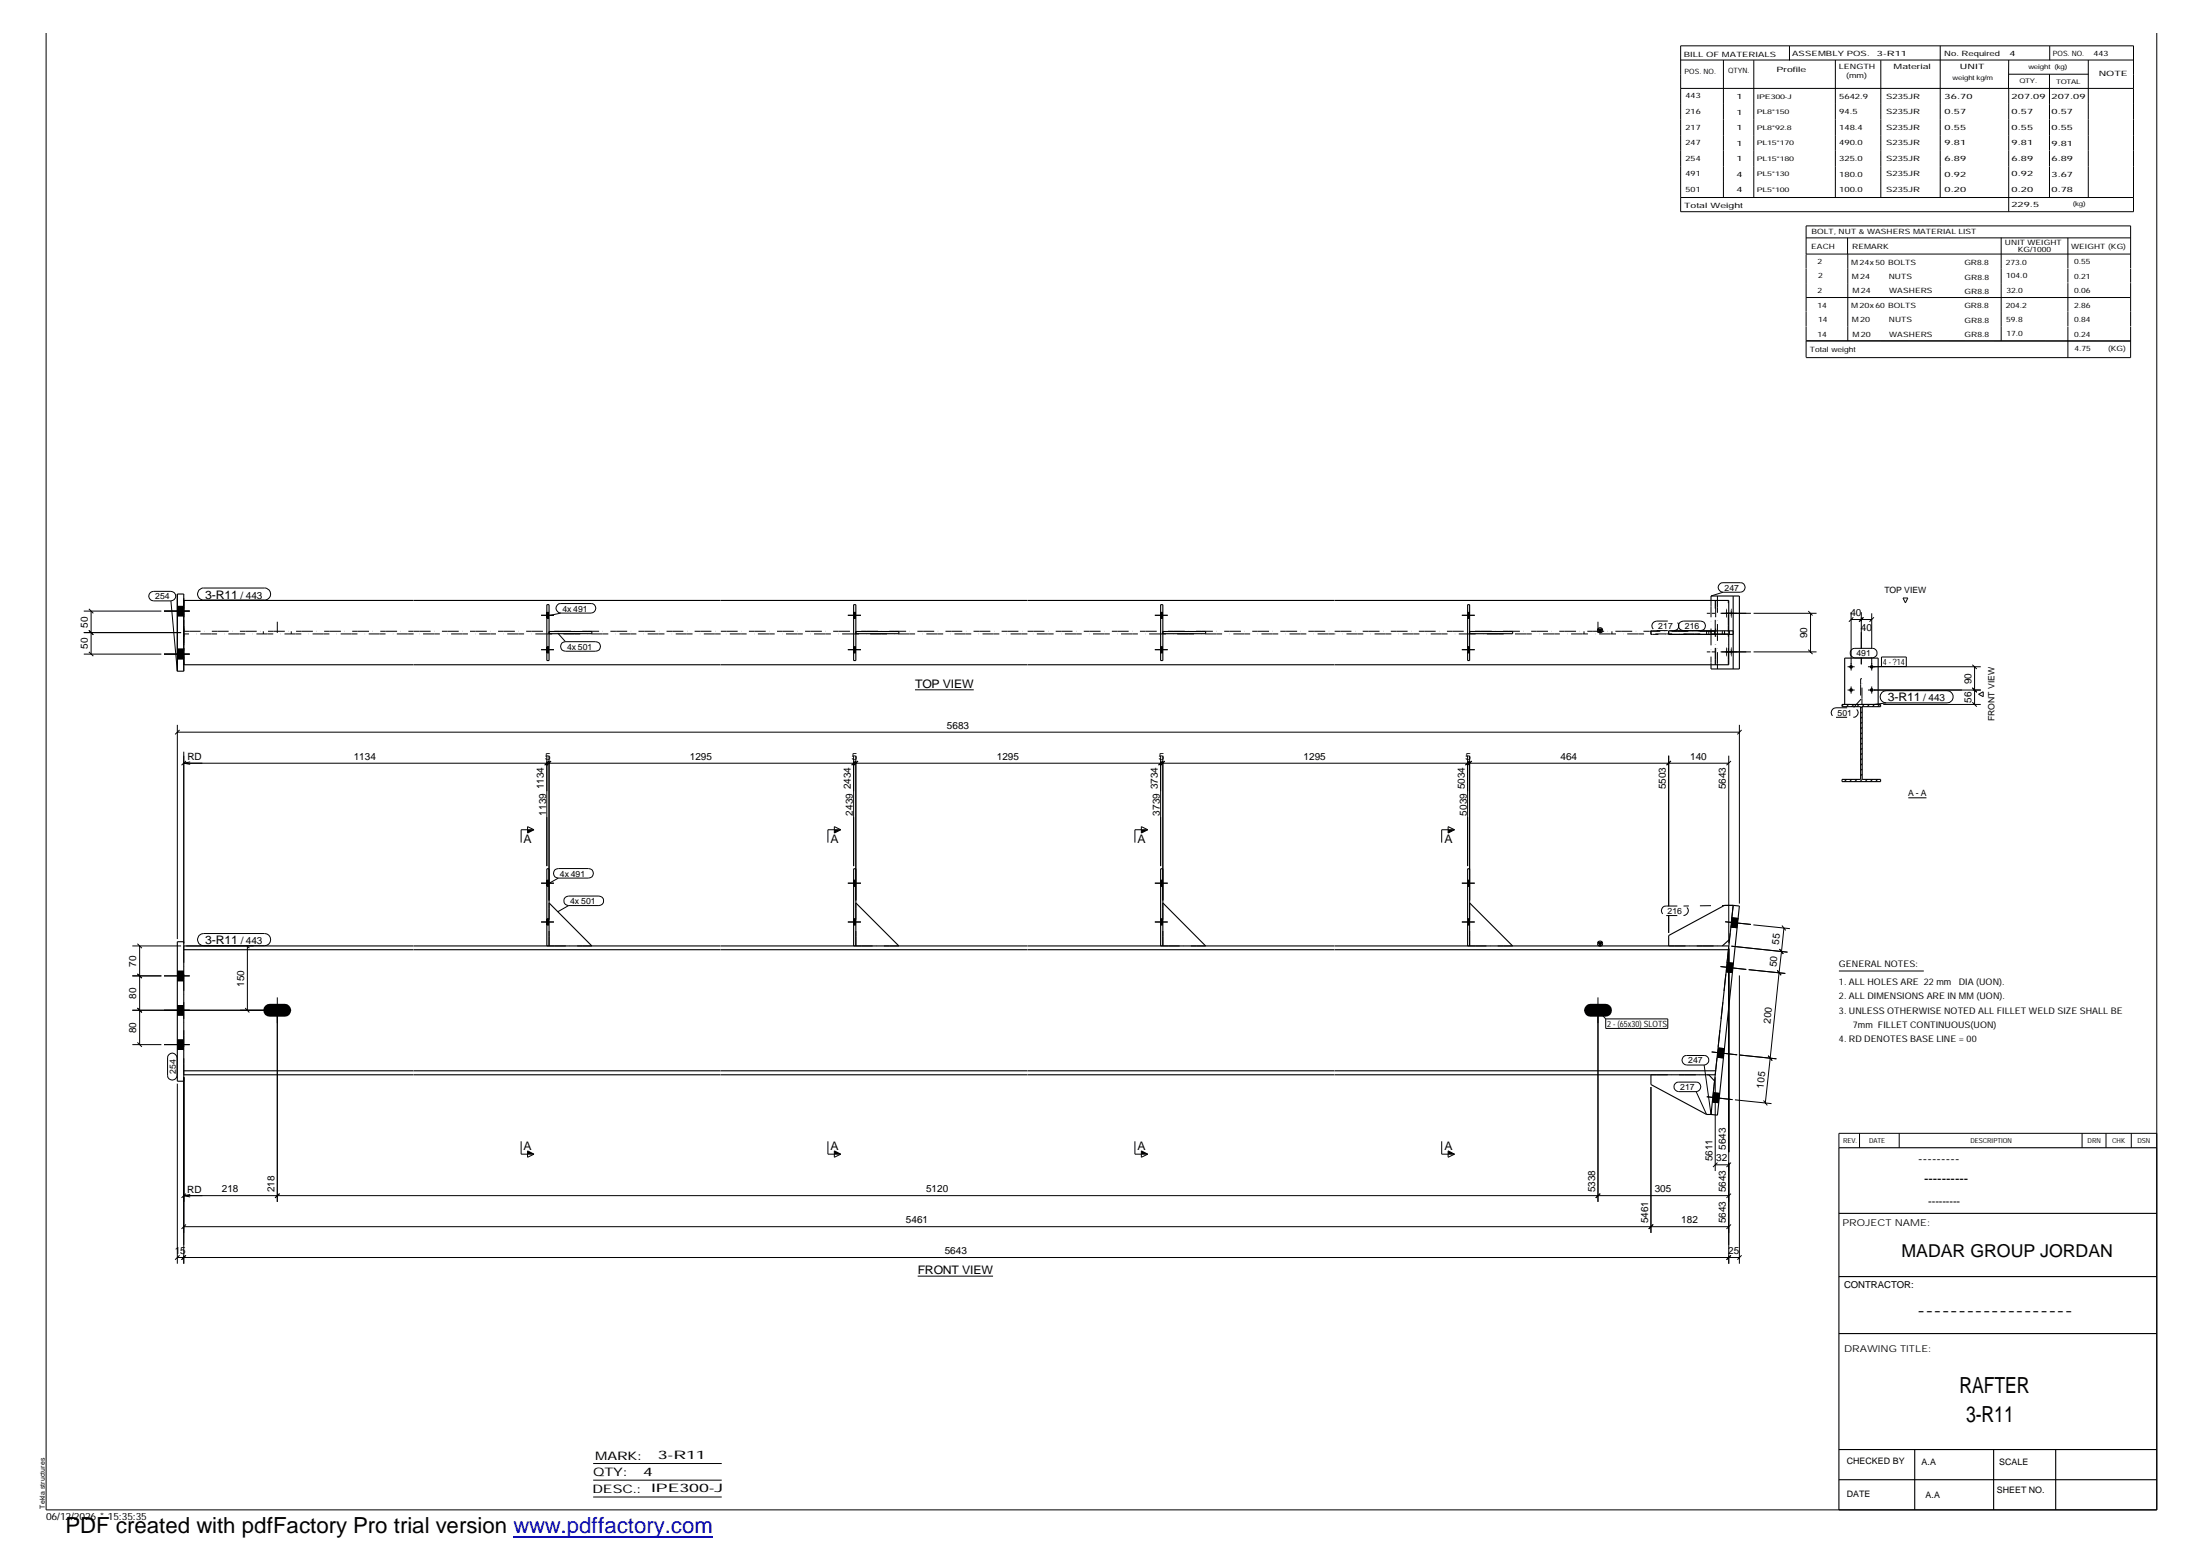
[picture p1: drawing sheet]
<svg xmlns="http://www.w3.org/2000/svg" width="420mm" height="297mm" viewBox="0 0 420 297" stroke-linecap="round" stroke-linejoin="round" font-family="sans-serif">
<g fill="none" stroke="#000" stroke-width=".19">
<path d="M321 8.7h86.5v31.7h-86.5zM321 11.5h86.5M321 16.9h86.5M329.1 11.5v26.2M334.9 11.5v26.2M341.8 8.8v2.7M350.5 11.5v26.2M359.2 11.5v26.2M370.5 8.7v29M383.6 11.5v5.4M383.6 14.2h15.3M383.6 16.9v23.5"/>
<path d="M391.4 14.2v23.5M391.5 8.8v2.7M398.8 11.5v26.2M411.9 6.3v281.9h-403.1v-281.9M321 37.7h86.5M344.9 48.5h62M344.9 45.4h62M344.9 56.8h62M352.8 45.4v3.1M352.9 48.5v16.6M382.2 45.4v19.7M394.9 45.4v5.8"/>
<path d="M394.9 51.3v2.7M394.9 54v8.3M406.9 51.2v-8.1h-62v25.1M406.9 51.3v2.7M406.9 54v8.3M344.9 65.1h62M394.9 62.3v6M406.9 62.3v6h-62M16 116.7h14.8M17 116.2l.8 .9M17.4 116.7v8.2M28.7 113.1l.6-.2h3.3a.91 .91 0 0 1 1 .9 .91 .91 0 0 1-1 .9h-3.3a.91 .91 0 0 1-.8-.6 .91 .91 0 0 1 .2-1z"/>
<path d="M31.3 116.7h4.9M32.6 114.7l1.3 13.4M33.9 115.8h1.2M33.9 117.5h1.2M38.1 112.6l.6-.3h11.8a1.14 1.14 0 0 1 1.2 1.1 1.14 1.14 0 0 1-1.2 1.1h-11.6a1.15 1.15 0 0 1-1.1-.7 1.15 1.15 0 0 1 .3-1.2zM103.3 117.5h2.5M104.4 116.9h.5M104.4 118.1h.5M106.5 115.5l.2-.2 .4-.1h5.8a.91 .91 0 0 1 .9 .9 .91 .91 0 0 1-.9 .9h-5.8a.92 .92 0 0 1-.8-.5 .92 .92 0 0 1 .2-1zM107.1 117l-2.6 .6M161.9 117.5h2.5M163 116.9h.4"/>
<path d="M163 118.1h.4M220.6 117.5h2.4M221.7 116.9h.4M221.7 118.1h.4M279.2 117.5h2.4M280.3 116.9h.4M280.3 118.1h.4M320.8 118.8l.7-.2h3.3a.91 .91 0 0 1 .9 .9 .91 .91 0 0 1-.9 .9h-3.3a.91 .91 0 0 1-.9-.6 .91 .91 0 0 1 .2-1zM328.4 111.5l.7-.3h3.3a.91 .91 0 0 1 .9 .9 .91 .91 0 0 1-.9 1h-3.3a.92 .92 0 0 1-.9-.6 .92 .92 0 0 1 .2-1zM328.6 117.1h5.8M329.1 113.1l-2.3 .7M334.9 117.1h12"/>
<path d="M345.4 116.7l.8 .8M345.8 117.1v7.3M353.5 116.9v11.1M353.5 118.3h4M353.9 117.8l-.8 .9M355.5 116.9v6.9M355.9 117.8l-.9 .9M357.5 117.1v6.7M357.9 117.8l-.9 .9M363.4 114.2h1l-.5 .9zM16 124.9h14.8M16 120.8h18.6"/>
<path d="M17 124.4l.8 .9M17 120.3l.8 .9M31.3 124.9h4.9M33.9 123.9h1.2M33.9 125.8h1.2M33.9 139.8h298.3M33.9 138.4v40.9M34.3 139.3l-.9 .9M103.3 124h2.5M104.4 123.5h.5M104.4 124.6h.5M106.5 120.8l1.5 1.7"/>
<path d="M107.3 122.8l.7-.3h5.7a.91 .91 0 0 1 1 .9 .91 .91 0 0 1-1 .9h-5.7a.93 .93 0 0 1-.9-.5 .93 .93 0 0 1 .2-1zM161.9 124h2.5M163 123.5h.4M163 124.6h.4M174.8 131.7h11.2M220.6 124h2.4M221.7 123.5h.4M221.7 124.6h.4M279.2 124h2.4M280.3 123.5h.4M280.3 124.6h.4M328.6 124.4h5.8"/>
<path d="M332.2 138.4v34.1M332.6 139.3l-.8 .9M334.9 124.4h12M345.4 124l.8 .9M352.1 134.5l-.3 .2M352.8 131.7h1.4M352.8 127.3h1.4M353.1 134.5l-.5 .4M353.5 131v1.4M353.6 124l.6-.2h3.4a.91 .91 0 0 1 .9 .9 .91 .91 0 0 1-.9 .9h-3.4a.91 .91 0 0 1-.8-.6 .91 .91 0 0 1 .2-1zM354.1 134.5l-.5 .4M355 134.5l-.4 .4"/>
<path d="M355.5 125.5v1.3M355.6 139.9l-.3 .3M355.6 138.8l-.3 .4M355.6 137.9l-.3 .3M355.6 136.8l-.3 .4M355.6 135.9l-.3 .3M356 134.5l-.7 .7M356.7 131.7h21.6M356.7 127.3h21.6M357 134.5l-.4 .4M357.5 125.5v2.5M357.5 131v1.4"/>
<path d="M358 134.5l-.4 .4M359 134.5l-.4 .4M359.3 125.4h4.8v1.8h-4.8zM359.3 127.2l-1.8 .1M359.4 132.2l.9-.3h11.6a1.16 1.16 0 0 1 1.1 1.1 1.16 1.16 0 0 1-1.1 1.2h-11.6a1.16 1.16 0 0 1-1.1-.7 1.16 1.16 0 0 1 .2-1.3zM359.7 134.5h18.6M360.3 134.2l-2.6 .3M376.7 134.1l.8 .8M376.7 131.3l.8 .9M376.7 126.9l.8 .8M377.1 127.3v7.2M377.9 132.5l.9-.4v.9z"/>
<path d="M35.1 143.5v36.6M35.1 145.7h295.1M35.1 145.7l1.2 .2M35.5 145.3l-.8 .8M36.3 145.4l-1.2 .3M100.8 157.8l1.2 .6-1.2 .6zM102 158.4h-2.5v2.5M104.4 144.3v21M104.8 145.3l-.8 .8M104.9 145.3l-.8 .7M104.9 144.3v27.6M105.2 145.3l-.8 .8"/>
<path d="M159.3 157.8l1.3 .6-1.3 .6zM160.6 158.4h-2.5v2.5M163 144.3v21M163.4 144.3v27.6M163.4 145.3l-.8 .8M163.9 145.3l-.9 .8 .8-.8M218 157.8l1.2 .6-1.2 .6zM219.2 158.4h-2.5v2.5M221.7 144.3v21M222 145.3l-.8 .8M222.1 145.3l-.8 .7M222.1 144.3v27.6"/>
<path d="M222.5 145.3l-.8 .8M276.6 157.8l1.2 .6-1.2 .6zM277.8 158.4h-2.5v2.5M280.3 144.3v21M280.7 145.3l-.8 .8M280.7 144.3v27.6M281.1 145.3l-.9 .8 .9-.8M318.3 146l.8-.7-.8 .8M318.7 144.3v28.7M330.2 144.3v35.8M330.6 145.3l-.9 .8M352.7 148.8l-.5 .4"/>
<path d="M353.7 148.8l-.5 .4M354.7 148.8l-.5 .4M355.6 148.8l-.4 .4M355.6 147.8l-.3 .3M355.6 146.8l-.3 .3M355.6 145.8l-.3 .3M355.6 144.8l-.3 .3M355.6 143.8l-.3 .3M355.6 142.8l-.3 .4M355.6 141.8l-.3 .3M355.6 140.8l-.3 .4M356.6 148.8l-.4 .4"/>
<path d="M357.6 148.8l-.4 .4M358.6 148.8l-.4 .4M364.4 152.3h3.5M38.1 178.5l.8-.3h11.6a1.16 1.16 0 0 1 1.2 1.2 1.16 1.16 0 0 1-1.2 1.1h-11.6a1.19 1.19 0 0 1-1.1-.7 1.19 1.19 0 0 1 .3-1.3zM103.3 176h2.5M103.3 168.6h2.5M104.4 175.4h.5M104.4 176.6h.5M104.4 168h.5M104.4 169.2h.5M106 166.1l.6-.3h5.8a.91 .91 0 0 1 .9 .9 .91 .91 0 0 1-.9 .9h-5.8a.93 .93 0 0 1-.8-.5 .93 .93 0 0 1 .2-1zM106.6 167.6l-2.1 1.2"/>
<path d="M107.9 171.3l.7-.2h5.8a.91 .91 0 0 1 .9 .9 .91 .91 0 0 1-.9 .9h-5.8a.91 .91 0 0 1-.9-.6 .91 .91 0 0 1 .2-1zM108.6 172.9l-2.1 1.2M161.9 176h2.5M161.9 168.6h2.5M163 175.4h.4M163 176.6h.4M163 168h.4M163 169.2h.4M220.6 176h2.4M220.6 168.6h2.4M221.7 175.4h.4M221.7 176.6h.4"/>
<path d="M221.7 168h.4M221.7 169.2h.4M279.2 176h2.4M279.2 168.6h2.4M280.3 175.4h.4M280.3 176.6h.4M280.3 168h.4M280.3 169.2h.4M318.7 174.7v3.4M329.5 176l4.9 .5M330.5 177l1.3 .1M330.8 175.2l1.2 .1"/>
<path d="M334.9 176.6l6.9 .7M340.3 176.7l.7 .9M340.7 177.2l-3.6 33.4M25.3 192.9h30.1M25.3 186.3h5.5M25.3 199.4h5.5M25.3 180.6h9.3M26.2 199l.9 .8M26.2 192.4l.9 .9M26.2 185.9l.9 .8M26.2 180.2l.9 .8M26.7 180.6v18.8"/>
<path d="M31.3 186.3h4.9M31.3 199.4h4.9M33.9 187.2h1.2M33.9 185.4h1.2M33.9 193.8h1.2M33.9 192h1.2M33.9 198.5h1.2M35.6 180.6h12.8M46.8 192.4l.8 .9M47.1 180.5l.5 .5M47.2 180.6v12.3M53 190.4v39"/>
<path d="M302.7 192.9h4.9M305.2 190.4v39M305.2 192.9l1.5 1.6M306.7 194.5h11.8v1.8h-11.8zM328.6 184.5l4.9 .6M329.6 185.5l1.3 .2M329.8 183.8l1.2 .1M330.2 181.1v60.1M330.7 180.6l10.7 1.2M332.2 186.2v55M334 185.1l7 .7M339.4 185.2l.7 1"/>
<path d="M339.9 181.2l.7 .9M351.2 185.4h16.2M32.3 201.3a.92 .92 0 0 1 1-.2 .92 .92 0 0 1 .5 .9v3.3a.91 .91 0 0 1-.9 .9 .91 .91 0 0 1-.9-.9v-3.3zM33.9 200.3h1.2M33.9 206.9v34.3M35.1 205.6v35.6M99.5 217.9v2.4h2.5M100.8 219.7l1.2 .6-1.2 .6zM158.1 217.9v2.4h2.5M159.3 219.7l1.3 .6-1.3 .6zM216.7 217.9v2.4h2.5M218 219.7l1.2 .6-1.2 .6z"/>
<path d="M275.3 217.9v2.4h2.5M276.6 219.7l1.2 .6-1.2 .6zM315.3 207.5v27.9M320 206.8l.6-.2h3.3a.91 .91 0 0 1 .9 .9 .91 .91 0 0 1-.9 .9h-3.3a.92 .92 0 0 1-.8-.6 .92 .92 0 0 1 .2-1zM321.5 201.7l.6-.2h3.4a.91 .91 0 0 1 .8 .9 .91 .91 0 0 1-.8 .9h-3.4a.94 .94 0 0 1-.8-.6 .94 .94 0 0 1 .2-1zM323.9 208.4l2 4.4M325.5 203.3l1.3 9.5M326 209.4l4.9 .5M326.9 200.8l4.9 .6M327 210.4l1.3 .1M327.2 208.6l1.2 .1M327.6 205.6v17.9"/>
<path d="M327.9 201.8l1.2 .2M328.1 200.1l1.3 .1M331.3 210l7 .7M332.3 201.4l7 .7M336.8 210.1l.7 .9M337.7 201.5l.8 1M355.1 216.4v2.7M362.7 216.4v2.7M397.6 216.4v2.7M402.2 216.4v2.7M407 216.4v2.7M411.9 216.4h-60.7v2.7"/>
<path d="M34.3 239.6l-.9 .9M35.1 234.2h295.1M35.1 228.2h295.1M35.1 228.2l1.2 .3M35.5 239.6l-.8 .9 .7-.8M35.5 233.8l-.8 .8M35.5 227.9l-.8 .8M36.3 228l-1.2 .2M53.4 227.9l-.9 .8M305.6 227.9l-.8 .8M315.7 233.8l-.8 .8M327.6 222.4h2.6"/>
<path d="M328 221.9l-.8 .9M330.6 221.9l-.9 .9M330.6 239.6l-.9 .9M330.6 233.8l-.9 .8M330.6 227.9l-.9 .8M332.6 239.6l-.8 .9M33.9 240.1h298.3M175.3 243.6h14.4M113.3 279.4h24.5M113.3 282.6h24.5M113.3 285.8h24.5"/>
</g>
<g fill="#000">
<path d="M305.2 120.1h.8l-.4 .7zM100.8 158.4h1.2l-1.2 .6zM159.3 158.4h1.3l-1.3 .6zM218 158.4h1.2l-1.2 .6zM276.6 158.4h1.2l-1.2 .6zM305.2 179.9h.8l-.4 .7zM100.8 219.7l1.2 .6h-1.2zM159.3 219.7l1.3 .6h-1.3zM218 219.7l1.2 .6h-1.2zM276.6 219.7l1.2 .6h-1.2z"/>
<path d="M33.9 115.8h1.2v1.7h-1.2z" fill-rule="evenodd"/>
<path d="M33.9 115.8h1.2v1.7h-1.2z" fill-rule="evenodd"/>
<path d="M33.9 115.8h1.2v1.7h-1.2z" fill-rule="evenodd"/>
<path d="M104.4 116.9h.5v1.2h-.5z" fill-rule="evenodd"/>
<path d="M104.4 116.9h.5v1.2h-.5z" fill-rule="evenodd"/>
<path d="M163 116.9h.4v1.2h-.4z" fill-rule="evenodd"/>
<path d="M163 116.9h.4v1.2h-.4z" fill-rule="evenodd"/>
<path d="M221.7 116.9h.4v1.2h-.4z" fill-rule="evenodd"/>
<path d="M221.7 116.9h.4v1.2h-.4z" fill-rule="evenodd"/>
<path d="M280.3 116.9h.4v1.2h-.4z" fill-rule="evenodd"/>
<path d="M280.3 116.9h.4v1.2h-.4z" fill-rule="evenodd"/>
<path d="M329.7 116.1l.2 1-.1 .9-.2-.3z" fill-rule="evenodd"/>
<path d="M330.6 116.1l.2 .6-.1 1.3-.2-.4z" fill-rule="evenodd"/>
<path d="M33.9 123.9h1.2v1.9h-1.2z" fill-rule="evenodd"/>
<path d="M33.9 123.9h1.2v1.9h-1.2z" fill-rule="evenodd"/>
<path d="M33.9 123.9h1.2v1.9h-1.2z" fill-rule="evenodd"/>
<path d="M104.4 123.5h.5v1.1h-.5z" fill-rule="evenodd"/>
<path d="M104.4 123.5h.5v1.1h-.5z" fill-rule="evenodd"/>
<path d="M163 123.5h.4v1.1h-.4z" fill-rule="evenodd"/>
<path d="M163 123.5h.4v1.1h-.4z" fill-rule="evenodd"/>
<path d="M221.7 123.5h.4v1.1h-.4z" fill-rule="evenodd"/>
<path d="M221.7 123.5h.4v1.1h-.4z" fill-rule="evenodd"/>
<path d="M280.3 123.5h.4v1.1h-.4z" fill-rule="evenodd"/>
<path d="M280.3 123.5h.4v1.1h-.4z" fill-rule="evenodd"/>
<path d="M329.7 123.6l.2 .8-.1 .9-.2-.2z" fill-rule="evenodd"/>
<path d="M330.6 123.6l.2 .5-.1 1.2-.2-.3z" fill-rule="evenodd"/>
<path d="M353.2 127.2a.36 .36 0 0 1 .5-.2 .36 .36 0 0 1 0 .6 .36 .36 0 0 1-.5-.1z" fill-rule="evenodd"/>
<path d="M357.1 127.2a.36 .36 0 0 1 .6-.2 .36 .36 0 0 1 0 .6 .36 .36 0 0 1-.6-.1z" fill-rule="evenodd"/>
<path d="M104.4 175.4h.5v1.2h-.5z" fill-rule="evenodd"/>
<path d="M104.4 168h.5v1.2h-.5z" fill-rule="evenodd"/>
<path d="M104.4 175.4h.5v1.2h-.5z" fill-rule="evenodd"/>
<path d="M104.4 168h.5v1.2h-.5z" fill-rule="evenodd"/>
<path d="M163 175.4h.4v1.2h-.4z" fill-rule="evenodd"/>
<path d="M163 168h.4v1.2h-.4z" fill-rule="evenodd"/>
<path d="M163 175.4h.4v1.2h-.4z" fill-rule="evenodd"/>
<path d="M163 168h.4v1.2h-.4z" fill-rule="evenodd"/>
<path d="M221.7 175.4h.4v1.2h-.4z" fill-rule="evenodd"/>
<path d="M221.7 168h.4v1.2h-.4z" fill-rule="evenodd"/>
<path d="M221.7 175.4h.4v1.2h-.4z" fill-rule="evenodd"/>
<path d="M221.7 168h.4v1.2h-.4z" fill-rule="evenodd"/>
<path d="M280.3 175.4h.4v1.2h-.4z" fill-rule="evenodd"/>
<path d="M280.3 168h.4v1.2h-.4z" fill-rule="evenodd"/>
<path d="M280.3 175.4h.4v1.2h-.4z" fill-rule="evenodd"/>
<path d="M280.3 168h.4v1.2h-.4z" fill-rule="evenodd"/>
<path d="M330.8 175.2l1.2 .1-.2 1.8-1.3-.1z" fill-rule="evenodd"/>
<path d="M330.8 175.2l1.2 .1-.2 1.8-1.3-.1z" fill-rule="evenodd"/>
<path d="M33.9 185.4h1.2v1.8h-1.2z" fill-rule="evenodd"/>
<path d="M33.9 185.4h1.2v1.8h-1.2z" fill-rule="evenodd"/>
<path d="M33.9 192h1.2v1.8h-1.2z" fill-rule="evenodd"/>
<path d="M33.9 192h1.2v1.8h-1.2z" fill-rule="evenodd"/>
<path d="M50.6 192l.5-.3 .4-.1h2.9a1.23 1.23 0 0 1 1.2 1.3 1.23 1.23 0 0 1-1.2 1.2h-2.9a1.22 1.22 0 0 1-1.1-.8 1.22 1.22 0 0 1 .2-1.3z" fill-rule="evenodd"/>
<path d="M302.9 192l.4-.3 .4-.1h2.9a1.23 1.23 0 0 1 1.2 1.3 1.23 1.23 0 0 1-1.2 1.2h-2.9a1.22 1.22 0 0 1-1.1-.8 1.22 1.22 0 0 1 .3-1.3z" fill-rule="evenodd"/>
<path d="M329.8 183.8l1.2 .1-.1 1.8-1.3-.2z" fill-rule="evenodd"/>
<path d="M329.8 183.8l1.2 .1-.1 1.8-1.3-.2z" fill-rule="evenodd"/>
<path d="M33.9 198.5h1.2v1.8h-1.2z" fill-rule="evenodd"/>
<path d="M33.9 198.5h1.2v1.8h-1.2z" fill-rule="evenodd"/>
<path d="M327.2 208.6l1.2 .1-.1 1.8-1.3-.1z" fill-rule="evenodd"/>
<path d="M327.2 208.6l1.2 .1-.1 1.8-1.3-.1z" fill-rule="evenodd"/>
<path d="M328.1 200.1l1.3 .1-.3 1.8-1.2-.2z" fill-rule="evenodd"/>
<path d="M328.1 200.1l1.3 .1-.3 1.8-1.2-.2z" fill-rule="evenodd"/>
<circle cx="353.5" cy="131.7" r=".36"/>
<circle cx="357.5" cy="131.7" r=".36"/>
</g>
<g fill="none" stroke="#000" stroke-width=".21">
<path d="M33.9 113.4h1.2v14.7h-1.2zM35.1 114.6h295.1v5.8M104.4 115.4h.5v10.7h-.5zM163 115.4h.4v10.7h-.4zM221.7 115.4h.4v10.7h-.4zM280.3 115.4h.4v10.7h-.4zM326.8 114.6v-.8h5.4v13.9h-5.4v-.8M331 113.8v13.9M104.9 120.6h8.1v.4h-8.1M163.4 120.6h8.3v.4h-8.3M222.1 120.6h8.2v.4h-8.2M280.7 120.6h8.2v.4h-8.2"/>
<path d="M305.2 120.1h.8l-.4 .7zM329.4 120.4v.7M330.2 121.1v5.8h-295.1M331 120.4h-12.3v.7h12.3M351.8 134.5h7.4v.4h-3.6v13.9h3.6v.4h-7.4v-.4h3.5v-13.9h-3.5zM352.3 134.5v-8.9h6.4v8.9M33.9 179.8h1.2v26.6h-1.2zM104.9 172.4l8.1 8.2M163.4 172.4l8.3 8.2M222.1 172.4l8.2 8.2M280.7 172.4l8.2 8.2M305.2 179.9h.8l-.4 .7z"/>
<path d="M330.3 179.4l-1.4 1.2M331 172.8l1.2 .2-4.2 39.9-1.2-.1M331 172.8l-4.2 40M331 172.8h-1.6l-10.7 5.8v2M35.1 180.6h295.1M35.1 181.3h295M104.4 180.6v-14.8h.5v14.8M163 180.6v-14.8h.4v14.8M221.7 180.6v-14.8h.4v14.8M280.3 180.6v-14.8h.4v14.8M35.1 205.2h292.5M35.1 204.4h292.6"/>
<path d="M315.3 205.2v1.8l10.6 5.8h.9M326.3 205.2l1.1 1.2M351.2 219.1h60.7v69.1h-60.7zM351.2 231.6h60.7M351.2 254.6h60.7M351.2 243.7h60.7M351.2 276.7h60.7M365.7 276.7v11.5M380.7 276.7v11.5M392.6 276.7v11.5M351.2 282.5h60.7"/>
<circle cx="305.6" cy="120.3" r=".49"/>
<circle cx="305.6" cy="180.1" r=".49"/>
</g>
<g fill="none" stroke="#000" stroke-width=".19" stroke-dasharray="1.1 0 2.1 .7 0 1.4" stroke-linecap="butt">
<path d="M35.1 114.6v12.3M35.1 114.6v5.9M326.8 114.6v12.3M327.7 114.6v5.9M35.1 126.9v-5.9M35.1 121v5.9M35.1 126.9v-12.3M35.1 120.5v-5.9M35.1 120.5h43.9M35.1 128.1v-14.7M79 121h-43.9M79 120.5h58.6"/>
<path d="M104.9 121v-.4M137.6 121h-58.6M137.7 120.5h58.5M163.4 121v-.4M196.2 121h-58.5M196.3 120.5h58.5M222.1 121v-.4M254.8 121h-58.5M254.9 120.5h75.2M280.7 121v-.4M315.3 120.4v.7M315.3 121.1v-.7"/>
<path d="M318.7 120.4v.7M325.9 121.1v-.7M326.3 121.1v-.7M326.8 121.1v-.7M327.4 120.4h-12.1M327.4 120.4v.7M327.4 121.1h-12.1M327.6 126.9v-12.3M327.7 126.9v-5.9M328 127.7v-13.9M328.9 121.1v-.7M330.1 121h-75.2"/>
<path d="M330.1 126.9v-5.9M330.1 120.5v-5.9M330.2 120.4v.7M330.3 121.1v-.7M355.3 129.6v4.9M355.3 134.5h.3M355.6 129.6h-.3M355.6 134.5v-4.9M358.7 134.5h-6.4M104.9 172.4v8.2M163.4 172.4v8.2M222.1 172.4v8.2"/>
<path d="M280.7 172.4v8.2M331 172.8l-.7 6.6M35.1 180.6v24.6M104.9 180.6h8.1M104.9 180.6h-.5M163.4 180.6h8.3M163.4 180.6h-.4M222.1 180.6h8.2M222.1 180.6h-.4M280.7 180.6h8.2M280.7 180.6h-.4M318.7 180.6h10.2"/>
<path d="M315.3 205.2h11M327.4 206.4l-.6 6.4M327.6 205.2l2.6-24.6"/>
</g>
<g fill="none" stroke="#000" stroke-width=".19" stroke-dasharray="2.1 2.1" stroke-linecap="butt">
<path d="M53 118.7v4.1M305.2 118.7v4.1M316.4 118.6h3.3M316.4 118.6a.91 .91 0 0 0-.9 .9 .91 .91 0 0 0 .9 .9M330.9 117.1h-4.9M331.8 117.1h-4.9M50.3 120.5v.5M55.6 120.5v.5M302.5 120.5v.5M307.8 120.5v.5M316.4 120.4h3.3M319.7 120.4a.91 .91 0 0 0 .9-.9 .91 .91 0 0 0-.9-.9"/>
<path d="M330.9 124.4h-4.9M331.8 124.4h-4.9M350.6 136.9h3.3M350.6 135.1h3.3M350.6 135.1a.91 .91 0 0 0-.9 .9 .91 .91 0 0 0 .9 .9M353.9 136.9a.91 .91 0 0 0 1-.9 .91 .91 0 0 0-1-.9M355.4 133.5l-1.5 1.6M318.2 174.8h3.3M318.2 173h3.3M318.2 173a.91 .91 0 0 0-.9 .9 .91 .91 0 0 0 .9 .9M321.5 174.8a.91 .91 0 0 0 1-.9 .91 .91 0 0 0-1-.9M331 172.8l-9.5 .2"/>
</g>
<path d="M98 293.3h38.2" fill="none" stroke="#00f" stroke-width=".3"/>
<g font-size="4.2">
<text x="374.2" y="265.9">RAFTER</text>
<text x="375.5" y="271.4">3-R11</text>
<text x="12.5" y="292.7">PDF created with pdfFactory Pro trial version www.pdffactory.com</text>
</g>
<text font-size="3.4" x="363.1" y="239.9">MADAR GROUP JORDAN</text>
<g font-size="2.5">
<text x="366.3" y="222.1">---------</text>
<text x="367.5" y="225.9">----------</text>
<text x="366.1" y="250.9">-------------------</text>
</g>
<g font-size="2.2">
<text x="39.2" y="114.3">3-R11</text>
<text x="174.8" y="131.3">TOP VIEW</text>
<text x="360.6" y="133.9">3-R11</text>
<text x="100" y="161">A</text>
<text x="158.6" y="161">A</text>
<text x="217.2" y="161">A</text>
<text x="275.8" y="161">A</text>
<text x="39.2" y="180.2">3-R11</text>
<text x="100" y="219.4">A</text>
<text x="158.6" y="219.4">A</text>
<text x="217.2" y="219.4">A</text>
<text x="275.8" y="219.4">A</text>
<text x="175.3" y="243.3">FRONT VIEW</text>
<text x="113.3" y="281.8">QTY:</text>
<text x="113.7" y="278.6">MARK:</text>
<text x="122.9" y="281.8">4</text>
<text x="125.6" y="278.6">3-R11</text>
<text x="113.2" y="285">DESC.:</text>
<text x="124.3" y="284.9">IPE300-J</text>
</g>
<text font-size="2.1" x="368.3" y="230.1">---------</text>
<g font-size="1.9">
<text x="16.8" y="119.8" transform="rotate(-90 16.8 119.8)">50</text>
<text x="45.9" y="114.3">/ 443</text>
<text x="353.4" y="117.6">40</text>
<text x="16.8" y="123.9" transform="rotate(-90 16.8 123.9)">50</text>
<text x="345.1" y="121.9" transform="rotate(-90 345.1 121.9)">90</text>
<text x="355.4" y="120.4">40</text>
<text x="376.5" y="130.6" transform="rotate(-90 376.5 130.6)">90</text>
<text x="367.3" y="133.9">/ 443</text>
<text x="376.5" y="134.2" transform="rotate(-90 376.5 134.2)">56</text>
<text x="180.8" y="139.1">5683</text>
<text x="35.8" y="145.1">RD</text>
<text x="67.6" y="145">1134</text>
<text x="104.1" y="145">5</text>
<text x="131.7" y="145">1295</text>
<text x="162.7" y="145">5</text>
<text x="190.4" y="145">1295</text>
<text x="221.3" y="145">5</text>
<text x="249" y="145">1295</text>
<text x="279.9" y="145">5</text>
<text x="298" y="145">464</text>
<text x="322.8" y="145">140</text>
<text x="103.9" y="150.7" transform="rotate(-90 103.9 150.7)">1134</text>
<text x="104.3" y="155.7" transform="rotate(-90 104.3 155.7)">1139</text>
<text x="162.5" y="150.7" transform="rotate(-90 162.5 150.7)">2434</text>
<text x="162.9" y="155.7" transform="rotate(-90 162.9 155.7)">2439</text>
<text x="221.1" y="150.7" transform="rotate(-90 221.1 150.7)">3734</text>
<text x="221.5" y="155.7" transform="rotate(-90 221.5 155.7)">3739</text>
<text x="279.7" y="150.7" transform="rotate(-90 279.7 150.7)">5034</text>
<text x="280.1" y="155.7" transform="rotate(-90 280.1 155.7)">5039</text>
<text x="318.1" y="150.7" transform="rotate(-90 318.1 150.7)">5503</text>
<text x="329.6" y="150.7" transform="rotate(-90 329.6 150.7)">5643</text>
<text x="26" y="184.6" transform="rotate(-90 26 184.6)">70</text>
<text x="46" y="180.2">/ 443</text>
<text x="339.3" y="184.6" transform="rotate(-84 339.3 184.6)">50</text>
<text x="339.7" y="180.4" transform="rotate(-84 339.7 180.4)">55</text>
<text x="26" y="190.7" transform="rotate(-90 26 190.7)">80</text>
<text x="46.6" y="188.4" transform="rotate(-90 46.6 188.4)">150</text>
<text x="26" y="197.3" transform="rotate(-90 26 197.3)">80</text>
<text x="338.1" y="195.4" transform="rotate(-84 338.1 195.4)">200</text>
<text x="336.8" y="207.8" transform="rotate(-84 336.8 207.8)">105</text>
<text x="327" y="221.7" transform="rotate(-90 327 221.7)">5611</text>
<text x="327.8" y="221.7">32</text>
<text x="329.6" y="219.5" transform="rotate(-90 329.6 219.5)">5643</text>
<text x="35.8" y="227.7">RD</text>
<text x="42.4" y="227.6">218</text>
<text x="52.4" y="227.6" transform="rotate(-90 52.4 227.6)">218</text>
<text x="176.9" y="227.6">5120</text>
<text x="304.6" y="227.6" transform="rotate(-90 304.6 227.6)">5338</text>
<text x="316" y="227.6">305</text>
<text x="329.6" y="227.6" transform="rotate(-90 329.6 227.6)">5643</text>
<text x="173" y="233.5">5461</text>
<text x="314.7" y="233.5" transform="rotate(-90 314.7 233.5)">5461</text>
<text x="321.1" y="233.5">182</text>
<text x="329.6" y="233.5" transform="rotate(-90 329.6 233.5)">5643</text>
<text x="33.4" y="239.4">15</text>
<text x="180.4" y="239.4">5643</text>
<text x="330.1" y="239.4">25</text>
<text x="8.8" y="290.2">06/12/2026 * 15:35:35</text>
</g>
<g font-size="1.8">
<text x="351.9" y="234.1">PROJECT NAME:</text>
<text x="352.2" y="245.8">CONTRACTOR:</text>
<text x="352.2" y="258.1">DRAWING TITLE:</text>
</g>
<g font-size="1.7">
<text x="329.4" y="112.8">247</text>
<text x="359.9" y="113.2">TOP VIEW</text>
<text x="29.6" y="114.4">254</text>
<text x="107.4" y="116.7">4x 491</text>
<text x="108.3" y="124">4x 501</text>
<text x="316.7" y="120.1">217</text>
<text x="321.8" y="120.1">216</text>
<text x="354.5" y="125.3">491</text>
<text x="359.6" y="126.9">4 - ?14</text>
<text x="350.9" y="136.6">501</text>
<text x="380.9" y="137.7" transform="rotate(-90 380.9 137.7)">FRONT VIEW</text>
<text x="364.4" y="151.9">A - A</text>
<text x="106.9" y="167.3">4x 491</text>
<text x="108.9" y="172.6">4x 501</text>
<text x="318.5" y="174.5">216</text>
<text x="351.2" y="184.6">GENERAL NOTES:</text>
<text x="351.2" y="190.8">2. ALL DIMENSIONS ARE IN MM (UON).</text>
<text x="351.2" y="188.1">1. ALL HOLES ARE 22 mm</text>
<text x="374.1" y="188.1">DIA (UON).</text>
<text x="307" y="196">2 - (65x30) SLOTS</text>
<text x="351.2" y="193.5">3. UNLESS OTHERWISE NOTED ALL FILLET WELD SIZE SHALL BE</text>
<text x="353.9" y="196.2">7mm FILLET CONTINUOUS(UON)</text>
<text x="322.4" y="203">247</text>
<text x="351.2" y="198.9">4. RD DENOTES BASE LINE = 00</text>
<text x="33.6" y="205" transform="rotate(-90 33.6 205)">254</text>
<text x="320.9" y="208.1">217</text>
<text x="352.7" y="279.5">CHECKED BY</text>
<text x="367" y="279.6">A.A</text>
<text x="381.8" y="279.7">SCALE</text>
<text x="352.7" y="285.7">DATE</text>
<text x="367.7" y="285.9">A.A</text>
<text x="381.3" y="285.1">SHEET NO.</text>
</g>
<g font-size="1.4">
<text x="321.6" y="10.9">BILL OF MATERIALS</text>
<text x="342.3" y="10.7">ASSEMBLY POS.</text>
<text x="358.4" y="10.7">3-R11</text>
<text x="371.3" y="10.6">No. Required</text>
<text x="383.8" y="10.6">4</text>
<text x="392" y="10.6">POS. NO.</text>
<text x="399.8" y="10.7">443</text>
<text x="321.7" y="14">POS. NO.</text>
<text x="330" y="14">QTYN.</text>
<text x="339.3" y="13.8">Profile</text>
<text x="351.2" y="13.2">LENGTH</text>
<text x="352.6" y="15">(mm)</text>
<text x="361.7" y="13.2">Material</text>
<text x="374.3" y="13.2">UNIT</text>
<text x="400.8" y="14.4">NOTE</text>
<text x="321.9" y="18.8">443</text>
<text x="321.9" y="21.7">216</text>
<text x="331.6" y="18.9">1</text>
<text x="331.6" y="21.9">1</text>
<text x="351.2" y="18.8">5642.9</text>
<text x="351.2" y="21.8">94.5</text>
<text x="360.2" y="18.8">S235JR</text>
<text x="360.2" y="21.8">S235JR</text>
<text x="371.4" y="18.9">36.70</text>
<text x="371.4" y="21.8">0.57</text>
<text x="384.2" y="18.8">207.09</text>
<text x="384.2" y="21.8">0.57</text>
<text x="391.8" y="18.9">207.09</text>
<text x="391.8" y="21.8">0.57</text>
<text x="321.9" y="24.8">217</text>
<text x="321.9" y="27.7">247</text>
<text x="331.6" y="24.8">1</text>
<text x="331.6" y="27.8">1</text>
<text x="351.2" y="24.8">148.4</text>
<text x="351.2" y="27.8">490.0</text>
<text x="360.2" y="24.8">S235JR</text>
<text x="360.2" y="27.8">S235JR</text>
<text x="371.4" y="24.8">0.55</text>
<text x="371.4" y="27.8">9.81</text>
<text x="384.2" y="24.8">0.55</text>
<text x="384.2" y="27.7">9.81</text>
<text x="391.8" y="24.8">0.55</text>
<text x="391.8" y="27.8">9.81</text>
<text x="321.9" y="30.7">254</text>
<text x="321.9" y="33.6">491</text>
<text x="331.6" y="30.8">1</text>
<text x="331.6" y="33.8">4</text>
<text x="351.2" y="30.7">325.0</text>
<text x="351.2" y="33.7">180.0</text>
<text x="360.2" y="30.7">S235JR</text>
<text x="360.2" y="33.7">S235JR</text>
<text x="371.4" y="30.8">6.89</text>
<text x="371.4" y="33.7">0.92</text>
<text x="384.2" y="30.7">6.89</text>
<text x="384.2" y="33.7">0.92</text>
<text x="391.8" y="30.8">6.89</text>
<text x="391.8" y="33.7">3.67</text>
<text x="321.6" y="39.7">Total Weight</text>
<text x="321.9" y="36.6">501</text>
<text x="331.6" y="36.7">4</text>
<text x="351.2" y="36.7">100.0</text>
<text x="360.2" y="36.6">S235JR</text>
<text x="371.4" y="36.7">0.20</text>
<text x="384.1" y="39.6">229.5</text>
<text x="384.2" y="36.6">0.20</text>
<text x="391.8" y="36.7">0.78</text>
<text x="345.9" y="47.5">EACH</text>
<text x="345.9" y="44.6">BOLT, NUT &amp; WASHERS MATERIAL LIST</text>
<text x="353.7" y="47.5">REMARK</text>
<text x="382.9" y="46.7">UNIT WEIGHT</text>
<text x="395.6" y="47.4">WEIGHT (KG)</text>
<text x="347.1" y="50.4">2</text>
<text x="347.2" y="53.1">2</text>
<text x="353.5" y="50.5">M 24x 50 BOLTS</text>
<text x="353.7" y="53.2">M 24</text>
<text x="360.7" y="53.2">NUTS</text>
<text x="375.2" y="50.6">GR8.8</text>
<text x="375.2" y="53.4">GR8.8</text>
<text x="383.1" y="50.5">273.0</text>
<text x="383.2" y="53.2">104.0</text>
<text x="385.4" y="48.2">KG/1000</text>
<text x="396.1" y="50.4">0.55</text>
<text x="396.1" y="53.2">0.21</text>
<text x="347.1" y="56">2</text>
<text x="347.1" y="58.7">14</text>
<text x="353.5" y="58.8">M 20x 60 BOLTS</text>
<text x="353.8" y="56">M 24</text>
<text x="360.8" y="56">WASHERS</text>
<text x="375.2" y="58.8">GR8.8</text>
<text x="375.2" y="56.1">GR8.8</text>
<text x="383.1" y="58.8">204.2</text>
<text x="383.2" y="55.9">32.0</text>
<text x="396.1" y="56">0.06</text>
<text x="396.1" y="58.7">2.86</text>
<text x="347.1" y="64.3">14</text>
<text x="347.2" y="61.4">14</text>
<text x="353.7" y="61.5">M 20</text>
<text x="353.8" y="64.3">M 20</text>
<text x="360.7" y="61.5">NUTS</text>
<text x="360.8" y="64.3">WASHERS</text>
<text x="375.2" y="61.7">GR8.8</text>
<text x="375.2" y="64.4">GR8.8</text>
<text x="383.2" y="61.5">59.8</text>
<text x="383.2" y="64.2">17.0</text>
<text x="396.1" y="61.5">0.84</text>
<text x="396.1" y="64.2">0.24</text>
<text x="345.7" y="67.2">Total weight</text>
<text x="396.2" y="67.1">4.75</text>
<text x="402.6" y="67">(KG)</text>
</g>
<g font-size="1.3">
<text x="352" y="218.3">REV.</text>
<text x="357" y="218.2">DATE</text>
<text x="376.3" y="218.2">DESCRIPTION</text>
<text x="398.7" y="218.2">DRN</text>
<text x="403.4" y="218.2">CHK</text>
<text x="408.2" y="218.3">DSN</text>
<text x="8.6" y="288" transform="rotate(-90 8.6 288)">Tekla structures</text>
</g>
<g font-size="1.2">
<text x="372.9" y="15.2">weight kg/m</text>
<text x="385.7" y="15.9">QTY.</text>
<text x="387.4" y="13.2">weight (kg)</text>
<text x="392.7" y="15.9">TOTAL</text>
<text x="335.5" y="18.8">IPE300-J</text>
<text x="335.5" y="21.8">PL8*150</text>
<text x="335.5" y="24.8">PL8*92.8</text>
<text x="335.5" y="27.8">PL15*170</text>
<text x="335.5" y="30.7">PL15*180</text>
<text x="335.5" y="33.7">PL5*130</text>
<text x="335.5" y="36.7">PL5*100</text>
<text x="395.9" y="39.4">(kg)</text>
</g>
</svg>
